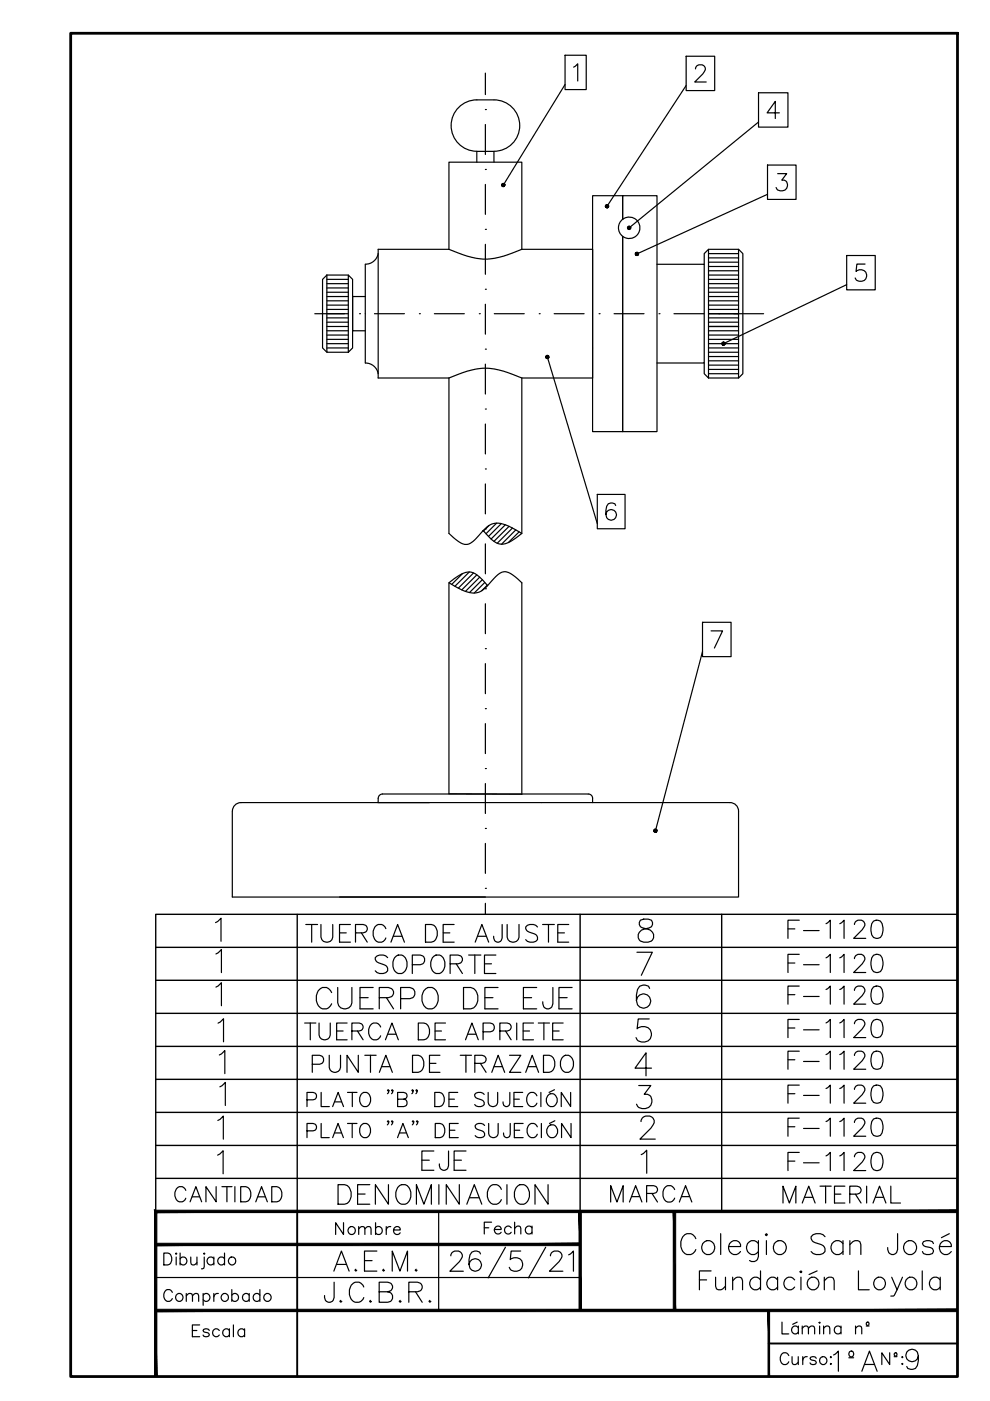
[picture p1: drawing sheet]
<svg xmlns="http://www.w3.org/2000/svg" width="210mm" height="297mm" viewBox="0 0 210 297" stroke-linecap="round" stroke-linejoin="round" font-family="sans-serif">
<!-- layer: 0 -->
<g fill="none" stroke="#000" stroke-width=".25">
<path d="M102.9 15.5v4.6M119.8 11.7h4.5v7.3h-4.5zM119.8 17.9l-13.1 21.3M121.6 14.2l.9-.7v3.7M145.5 11.9h6v7.3h-6zM145.5 18.1l-16.8 25.6M147.5 14.6a.87 .87 0 0 1 .7-.9h.7a.88 .88 0 0 1 .5 1.4l-.4 .5-1.7 1.8h2.4M160.8 19.7h6.3v7.3h-6.3zM101.1 34.4v-2.3h3.6v2.3M101.1 32.1a5.5 5.5 0 0 1-5.4-5.5 5.5 5.5 0 0 1 5.4-5.4h3.6a5.5 5.5 0 0 1 5.5 5.4 5.5 5.5 0 0 1-5.5 5.5M102.9 23.2h.1M102.9 35.9h.1"/>
<path d="M102.9 26.4v6.4M102.9 39.1v6.4M160.8 25.9l-27.4 22.4M162.7 35h6.1v7.3h-6.1zM164.9 36.8h1.9l-1 1.4a1.17 1.17 0 0 1 1.2 1.3 1.17 1.17 0 0 1-1.6 1l-.5-.2-.4-.5M165.2 23.9h-2.6l1.8-2.4v3.6M69.3 58.3v16.4h4.6M69.3 58.3l-.9 .9v14.6l.9 .9M69.3 59.2h4.6M69.3 58.3h4.6M73.9 58.3l.9 .9v14.6l-.9 .9zM80.2 53.7a2.72 2.72 0 0 1-2.7 2.3l-.1 21a2.72 2.72 0 0 1 2.8 2.2"/>
<path d="M95.2 52.9v-18.5h15.4v18.5M95.2 52.9a18.9 18.9 0 0 0 8.2 2l3.4-.6 3.8-1.4M95.2 52.9h-15v27.2h15M102.9 48.6h.1M102.9 51.8v6.4M110.6 52.9h15v27.2h-15M132 46.5v-5h-6.4v50h6.4v-41.4M132 46.5v-5h7.3v50h-7.3v-41.4M132 46.5a2.28 2.28 0 0 0 0 3.6M132 46.5a2.28 2.28 0 0 1 3.1 .3 2.28 2.28 0 0 1 0 3 2.28 2.28 0 0 1-3.1 .3M139.3 56h10v21h-10M149.3 56v-2.2l.9-.9h6.4v27.2h-6.4"/>
<path d="M150.2 59.2h6.4M150.2 58.3h6.4M150.2 57.4h6.4M150.2 56.5h6.4M150.2 55.6h6.4M150.2 54.7h6.4M150.2 53.8h6.4M150.2 52.9v27.2M156.6 52.9l.9 .9v25.4l-.9 .9M162.7 41.2l-27.7 12.6M179.5 54.2h6.1v7.3h-6.1zM183.4 56h-1.7l-.2 1.6a1.28 1.28 0 0 1 1.9-.1 1.28 1.28 0 0 1-.2 2 1.28 1.28 0 0 1-1.9-.6"/>
<path d="M66.7 66.5h7.2M69.3 73.8h4.6M69.3 72.9h4.6M69.3 72h4.6M69.3 71h4.6M69.3 70.1h4.6M69.3 69.2h4.6M69.3 68.3h4.6M69.3 67.4h4.6M69.3 65.6h4.6M69.3 64.7h4.6M69.3 63.8h4.6"/>
<path d="M69.3 62.9h4.6M69.3 62h4.6M69.3 61.1h4.6M69.3 60.1h4.6M76.2 66.5h.1M77.5 62.9h-2.7v7.2h2.7M79.4 66.5h6.3M88.9 66.5h.1M92.1 66.5h6.3M101.6 66.5h.1M102.9 61.3h.1M102.9 74h.1"/>
<path d="M102.9 64.5v6.4M102.9 77.2v6.4M104.8 66.5h6.3M114.3 66.5h.1M116.1 75.7l10.5 35.3M117.5 66.5h6.3M127 66.5h.1M130.2 66.5h6.3M139.7 66.5h.1M142.9 66.5h6.3M149.3 77v2.2l.9 .9M150.2 79.2h6.4"/>
<path d="M150.2 78.3h6.4M150.2 77.4h6.4M150.2 76.5h6.4M150.2 75.6h6.4M150.2 74.7h6.4M150.2 73.8h6.4M150.2 72.9h6.4M150.2 72h6.4M150.2 71h6.4M150.2 70.1h6.4M150.2 69.2h6.4M150.2 68.3h6.4"/>
<path d="M150.2 67.4h6.4M150.2 65.6h6.4M150.2 64.7h6.4M150.2 63.8h6.4M150.2 62.9h6.4M150.2 62h6.4M150.2 61.1h6.4M150.2 60.1h6.4M150.2 66.5h11.7M152.4 66.5h.1M179.5 60.4l-26.1 12.5M95.2 80.1v33l1 .9a3.9 3.9 0 0 0 2.8 1.4 4.3 4.3 0 0 0 2.5-1.9l.9-.9a4 4 0 0 1 5.4-1.1l2.8 1.6-1.1 .9a4.6 4.6 0 0 1-3.5 1.3 4.7 4.7 0 0 1-2.6-1.8l-1-1"/>
<path d="M95.2 80.1a18.9 18.9 0 0 1 8.2-2l3.4 .6 3.8 1.4M102.9 86.7h.1M102.9 99.4h.1M102.9 89.9v6.4M110.6 80.1v33M102.9 112.1h.1M102.9 102.6v6.4M102.9 115.3v6.4M103.7 111.4l-1.2 1.2M105.3 110.9l-2.3 2.3M106.3 111l-2.7 2.7M107.1 111.3l-3 3"/>
<path d="M107.9 111.6l-3.2 3.2M108.6 112l-3.2 3.2M109.4 112.3l-3.1 3.1M110.1 112.8l-2.3 2.2M126.6 104.8h5.9v7.3h-5.9zM130.5 107.2a1.08 1.08 0 0 0-1.5-.4 3.3 3.3 0 0 0-.4 3 1.12 1.12 0 0 0 1.8 .1 1.12 1.12 0 0 0-.4-1.8 1.12 1.12 0 0 0-1.5 1M95.2 123.6v44.7l15.4 .1v-44.8l-.9-1a4 4 0 0 0-2.9-1.4 4 4 0 0 0-2.5 1.9l-.8 1a3.9 3.9 0 0 1-5.5 1l-2.8-1.5 1.1-.9a4.8 4.8 0 0 1 3.5-1.4 4.8 4.8 0 0 1 2.7 1.8l.9 1.1M98 121.6l-2.2 2.3M99.5 121.3l-3 3M100.4 121.5l-3.2 3.2M101.1 121.9l-3.2 3.2M101.7 122.4l-3 3"/>
<path d="M102.3 122.9l-2.8 2.7M102.8 123.5l-2.3 2.2M102.9 124.8h.1M102.9 137.5h.1M102.9 128v6.4M103.3 124.1l-1.2 1.2M148.9 131.9h6.1v7.3h-6.1zM148.9 138.1l-9.9 38M150.8 133.8h2.4l-1.7 3.6M102.9 150.2h.1M102.9 140.7v6.4M102.9 153.4v6.4"/>
<path d="M49.3 172v18.2h107.3v-18.2M91 170.2h-39.9a1.81 1.81 0 0 0-1.8 1.8M102.9 162.9h.1M102.9 175.6h.1M102.9 166.1v6.4M102.9 178.8v6.4M125.6 170.2v-1a.9 .9 0 0 0-.9-.9h-43.6a.94 .94 0 0 0-.9 1v.9h74.6a1.81 1.81 0 0 1 1.8 1.8M45.7 195.6l.5-.2 .7-.7v4.9M72 190.2h30.9M102.9 188.3h.1M102.9 191.5v2.4M135.8 195.1a.99 .99 0 0 0 .4 1.6l1 .3a1.41 1.41 0 0 1 1.4 1.3 1.41 1.41 0 0 1-1.2 1.5h-.9a1.4 1.4 0 0 1-1.3-1.6 1.4 1.4 0 0 1 1.5-1.2l.9-.3a.99 .99 0 0 0 .5-1.6l-.7-.2h-.9z"/>
<path d="M45.8 209.3l.4-.3 .7-.6v4.8M45.8 202.3l.4-.3 .7-.7v4.9M46.2 216.9l.5-.2 .7-.7v4.9M135 201.9h3.3l-2.3 4.9M137.6 216h-2.3l-.2 2.1a1.74 1.74 0 0 1 2.6 0 1.74 1.74 0 0 1-.3 2.6 1.78 1.78 0 0 1-2.5-.7M137.7 209.6l-.2-.5a1.59 1.59 0 0 0-2.3 .7l-.3 1.2v1.1l.3 .9a1.52 1.52 0 0 0 2.4 .2 1.52 1.52 0 0 0-.6-2.4 1.52 1.52 0 0 0-2.1 1.3M46.2 237.6l.5-.3 .6-.7v4.9M46.5 223.7l.5-.3 .7-.7v4.9M46.6 230.4l.5-.2 .7-.7v4.9M135.4 230.2h2.6l-1.4 1.8a1.43 1.43 0 0 1 1.5 .7 1.43 1.43 0 0 1-.1 1.6 1.77 1.77 0 0 1-3-.2M135.9 237.8a1.21 1.21 0 0 1 .9-1.2h1a1.2 1.2 0 0 1 .7 1.9l-.5 .7-2.3 2.3h3.2M138.1 226.5h-3.5l2.4-3.3v4.9"/>
<path d="M46.1 244.9l.5-.2 .7-.7v4.9M93 256.8v21M123 256.8v21M136 244.8l.4-.2 .7-.7v4.9M143 256.8v21M203 256.8h-170v35.1M33 277.8h170M33 270.9h90M33 263.8h90M34.7 265.7h.9a1.35 1.35 0 0 1 .8 1.2 1.35 1.35 0 0 1-.8 1.3h-.9zM37.4 265.7l.1 .1-.1 .1-.2-.1zM37.4 266.5v1.7"/>
<path d="M38.2 266.9a.8 .8 0 0 1 1.2-.1 .8 .8 0 0 1 0 1.1 .8 .8 0 0 1-1.2-.1M38.2 265.7v2.5M40.4 266.5l.2 1.6 .6 .1 .6-.5M41.8 266.5v1.7M43.3 265.7l.1 .1-.1 .1zM43.3 266.5v2l-.1 .4-.5 .1M45.3 266.9a.8 .8 0 0 0-1.1-.1 .8 .8 0 0 0 0 1.1 .8 .8 0 0 0 1.1-.1M45.3 266.5v1.7M47.6 266.9a.8 .8 0 0 0-1.2-.1 .8 .8 0 0 0 0 1.1 .8 .8 0 0 0 1.2-.1M47.6 265.7v2.5M150.8 269.5h-2.5v4M151.7 270.8v1.9l.2 .6 .4 .2h.6l.9-.8"/>
<path d="M153.8 270.8v2.7M155.3 271.6l1-.8h.6l.3 .2 .2 .6v1.9M155.3 270.8v2.7M161.2 271.4a1.32 1.32 0 0 0-2.2 .3 1.32 1.32 0 0 0 1.5 1.8l.7-.6M161.2 269.5v4M163 277.8v14.1M164.9 271.4a1.32 1.32 0 0 0-2.3 .3 1.32 1.32 0 0 0 1.5 1.8l.8-.6M164.9 270.8v2.7M168.5 271.4a1.32 1.32 0 0 0-2.3 .3 1.32 1.32 0 0 0 1.5 1.8l.8-.6M169.8 270.8v2.7M174.8 271.6l.9-.8h.6l.4 .2 .2 .6v1.9M174.8 270.8v2.7"/>
<path d="M182 269.5v4h2.3M189.1 270.8l1.1 2.7 1.1-2.7M190.2 273.5l-.8 1.3h-.5M195.5 269.5v4M199.3 271.4a1.32 1.32 0 0 0-2.2 .3 1.32 1.32 0 0 0 1.5 1.8l.7-.6M199.3 270.8v2.7M194.7 287.5a1.33 1.33 0 0 1-1.8 1.1 1.33 1.33 0 0 1-.5-2 1.33 1.33 0 0 1 2.1 .1 3.8 3.8 0 0 1-.4 3.4l-1 .2-.6-.2-.2-.4"/>
<circle cx="49.2" cy="267.3" r=".83"/>
<circle cx="172.4" cy="272.1" r="1.32"/>
<circle cx="186.5" cy="272.1" r="1.32"/>
<circle cx="193.2" cy="272.1" r="1.32"/>
</g>
<g fill="#000" stroke="#000" stroke-width=".21">
<path d="M106.4 39v.2h.3zM106.4 39.2h.3l-.3 .2zM106.4 39.4l.1 .1 .2-.3z"/>
<path d="M106.7 39.2l-.2 .3 .2 .1zM106.7 39.2l.2 .3-.2 .1zM106.7 39.2l.2 .3 .1-.1z"/>
<path d="M106.7 38.9v.3l.2-.3zM106.6 38.9h.1v.3zM106.4 39l.3 .2-.1-.3z"/>
<path d="M106.7 39.2l.3 .2 .1-.2zM106.7 39.2l.3-.1 .1 .1zM106.9 38.9l-.2 .3 .3-.1z"/>
<path d="M128.4 43.5v.2h.3zM128.4 43.7h.3l-.3 .2zM128.4 43.9l.1 .1 .2-.3z"/>
<path d="M128.7 43.7l-.2 .3 .2 .1zM128.7 43.7l.2 .3-.2 .1zM128.7 43.7l.2 .3 .1-.1z"/>
<path d="M128.7 43.4v.3l.2-.3zM128.5 43.4h.2v.3zM128.5 43.4l-.1 .1 .3 .2z"/>
<path d="M128.7 43.7l.3 .2 .1-.2zM128.7 43.7l.3-.1 .1 .1zM128.9 43.4l-.2 .3 .3-.1z"/>
<path d="M133.1 48.5l.2 .1 .1-.3zM133.4 48.3v.3h-.1zM133.4 48.3v.3h.2z"/>
<path d="M133.2 48.1l-.1 .1 .3 .1zM133.1 48.2l.3 .1-.3 .1zM133.1 48.4v.1l.3-.2z"/>
<path d="M133.4 48.3l.2 .3 .1-.2zM133.4 48.3l.3-.1v.2zM133.4 48.3l.3-.1-.1-.1z"/>
<path d="M133.5 48l-.1 .3 .2-.2zM133.3 48h.2l-.1 .3zM133.2 48.1l.2 .2-.1-.3z"/>
<path d="M134.7 54l.1 .1 .2-.3zM135 53.8v.4l-.2-.1zM135 53.8v.4h.2z"/>
<path d="M134.7 53.6l.3 .2-.1-.3zM134.7 53.6l.3 .2h-.3zM134.7 53.8v.2l.3-.2z"/>
<path d="M135 53.8l.2 .4 .1-.2zM135 53.8l.4 .1-.1 .1zM135 53.8l.4 .1-.1-.2z"/>
<path d="M135.2 53.6l-.2 .2 .3-.1zM135.1 53.5l.1 .1-.2 .2zM134.9 53.5l.1 .3 .1-.3z"/>
<path d="M115.7 75.8l.1 .2 .3-.3zM116.1 75.7l-.1 .3h-.2zM116.1 75.7l-.1 .3h.1z"/>
<path d="M115.8 75.5l.3 .2-.1-.3zM115.8 75.5l.3 .2-.4-.1zM115.7 75.6v.2l.4-.1z"/>
<path d="M116.1 75.7v.3l.2-.1zM116.1 75.7l.3 .1-.1 .1zM116.1 75.7l.3 .1v-.2z"/>
<path d="M116.3 75.4l-.2 .3 .3-.1zM116.1 75.4h.2l-.2 .3zM116 75.4l.1 .3v-.3z"/>
<path d="M153.1 73l.1 .2 .2-.3zM153.4 72.9v.3h-.2zM153.4 72.9v.3h.1z"/>
<path d="M153.1 72.7l.3 .2-.2-.3zM153.1 72.7l.3 .2-.3-.1zM153.1 72.8v.2l.3-.1z"/>
<path d="M153.4 72.9l.1 .3 .2-.1zM153.4 72.9h.3v.2zM153.4 72.9h.3v-.2z"/>
<path d="M153.6 72.6l-.2 .3 .3-.2zM153.4 72.5l.2 .1-.2 .3zM153.2 72.6l.2 .3v-.4z"/>
<path d="M138.6 176v.2l.4-.1zM138.6 176.2l.4-.1-.3 .3zM139 176.1l-.3 .3 .2 .1z"/>
<path d="M139 176.1l-.1 .4h.2zM139 176.1l.2 .3-.1 .1zM139 176.1l.2 .3 .1-.2z"/>
<path d="M138.9 175.8l.1 .3 .1-.3zM138.7 175.9l.2-.1 .1 .3zM138.7 175.9l-.1 .1 .4 .1z"/>
<path d="M139 176.1l.3 .1v-.2zM139 176.1l.2-.2 .1 .1zM139.1 175.8l-.1 .3 .2-.2z"/>
<path d="M33 277.6v.5l170-.5zM33 278.1l170-.5v.5z"/>
<path d="M33 263.6v.5l90-.5zM33 264.1l90-.5v.5z"/>
<path d="M122.8 256.8v21h.5zM122.8 256.8h.5v21z"/>
<path d="M142.7 256.8v21h.6zM142.7 256.8h.6v21z"/>
<path d="M32.8 256.6v35.3h.5zM32.8 256.6l.5 .5v34.8zM32.8 256.6l.5 .5 169.7-.5zM33.3 257.1l169.7-.5v.5z"/>
<path d="M162.8 277.8v14.1h.4zM162.8 277.8h.4v14.1z"/>
</g>
<path d="M63 256.8v35.1M163 284.8h40" fill="none" stroke="#000" stroke-width=".4"/>
<path d="M15 7.1h188v284.8h-188z" fill="none" stroke="#000" stroke-width=".59"/>
<path d="M153 193.9v7h50M203 193.9h-170v7M33 207.8h170M33 214.8h170M63 200.9h60M33 221.9h170M33 228.8h170M33 235.8h170M33 256.8v-55.9h30v55.9M33 242.9h170M33 249.8h170M123 256.8v-55.9h30v55.9" fill="none" stroke="#000" stroke-width=".3"/>
<text font-size="11" x="94.2" y="272.3">26/5/21</text>
<text font-size="10.1" x="143.2" y="268.8">Colegio San José</text>
<g font-size="8.4">
<text x="66" y="215.2">CUERPO DE EJE</text>
<text x="175.7" y="292.1">1ºA</text>
</g>
<g font-size="7.9">
<text x="78.3" y="207.8">SOPORTE</text>
<text x="88.2" y="249.4">EJE</text>
<text x="70.6" y="256.5">DENOMINACION</text>
<text x="69.5" y="270.6">A.E.M.</text>
<text x="67.7" y="277.3">J.C.B.R.</text>
</g>
<g font-size="7.5">
<text x="63.5" y="201.1">TUERCA DE AJUSTE</text>
<text x="165.8" y="207.4">F-1120</text>
<text x="165.8" y="214.1">F-1120</text>
<text x="165.8" y="221.2">F-1120</text>
<text x="165.8" y="227.9">F-1120</text>
<text x="63.9" y="236">PLATO &quot;B&quot; DE SUJECIÓN</text>
<text x="165.8" y="235.3">F-1120</text>
<text x="165.8" y="249.4">F-1120</text>
<text x="164.7" y="256.5">MATERIAL</text>
</g>
<g font-size="7.1">
<text x="165.8" y="200">F-1120</text>
<text x="63.5" y="221.5">TUERCA DE APRIETE</text>
<text x="64.9" y="228.6">PUNTA DE TRAZADO</text>
<text x="63.9" y="242.4">PLATO &quot;A&quot; DE SUJECIÓN</text>
<text x="165.8" y="242">F-1120</text>
<text x="128.4" y="256.1">MARCA</text>
</g>
<g font-size="6.6">
<text x="36" y="256.1">CANTIDAD</text>
<text x="33.5" y="278">Comprobado</text>
</g>
<g font-size="5.7">
<text x="69.8" y="262.8">Nombre</text>
<text x="101.6" y="262.8">Fecha</text>
<text x="39.5" y="284.7">Escala</text>
<text x="164.4" y="284">Lámina nº</text>
<text x="164" y="290.7">Curso:</text>
<text x="185.6" y="290.7">Nº:</text>
</g>
</svg>
